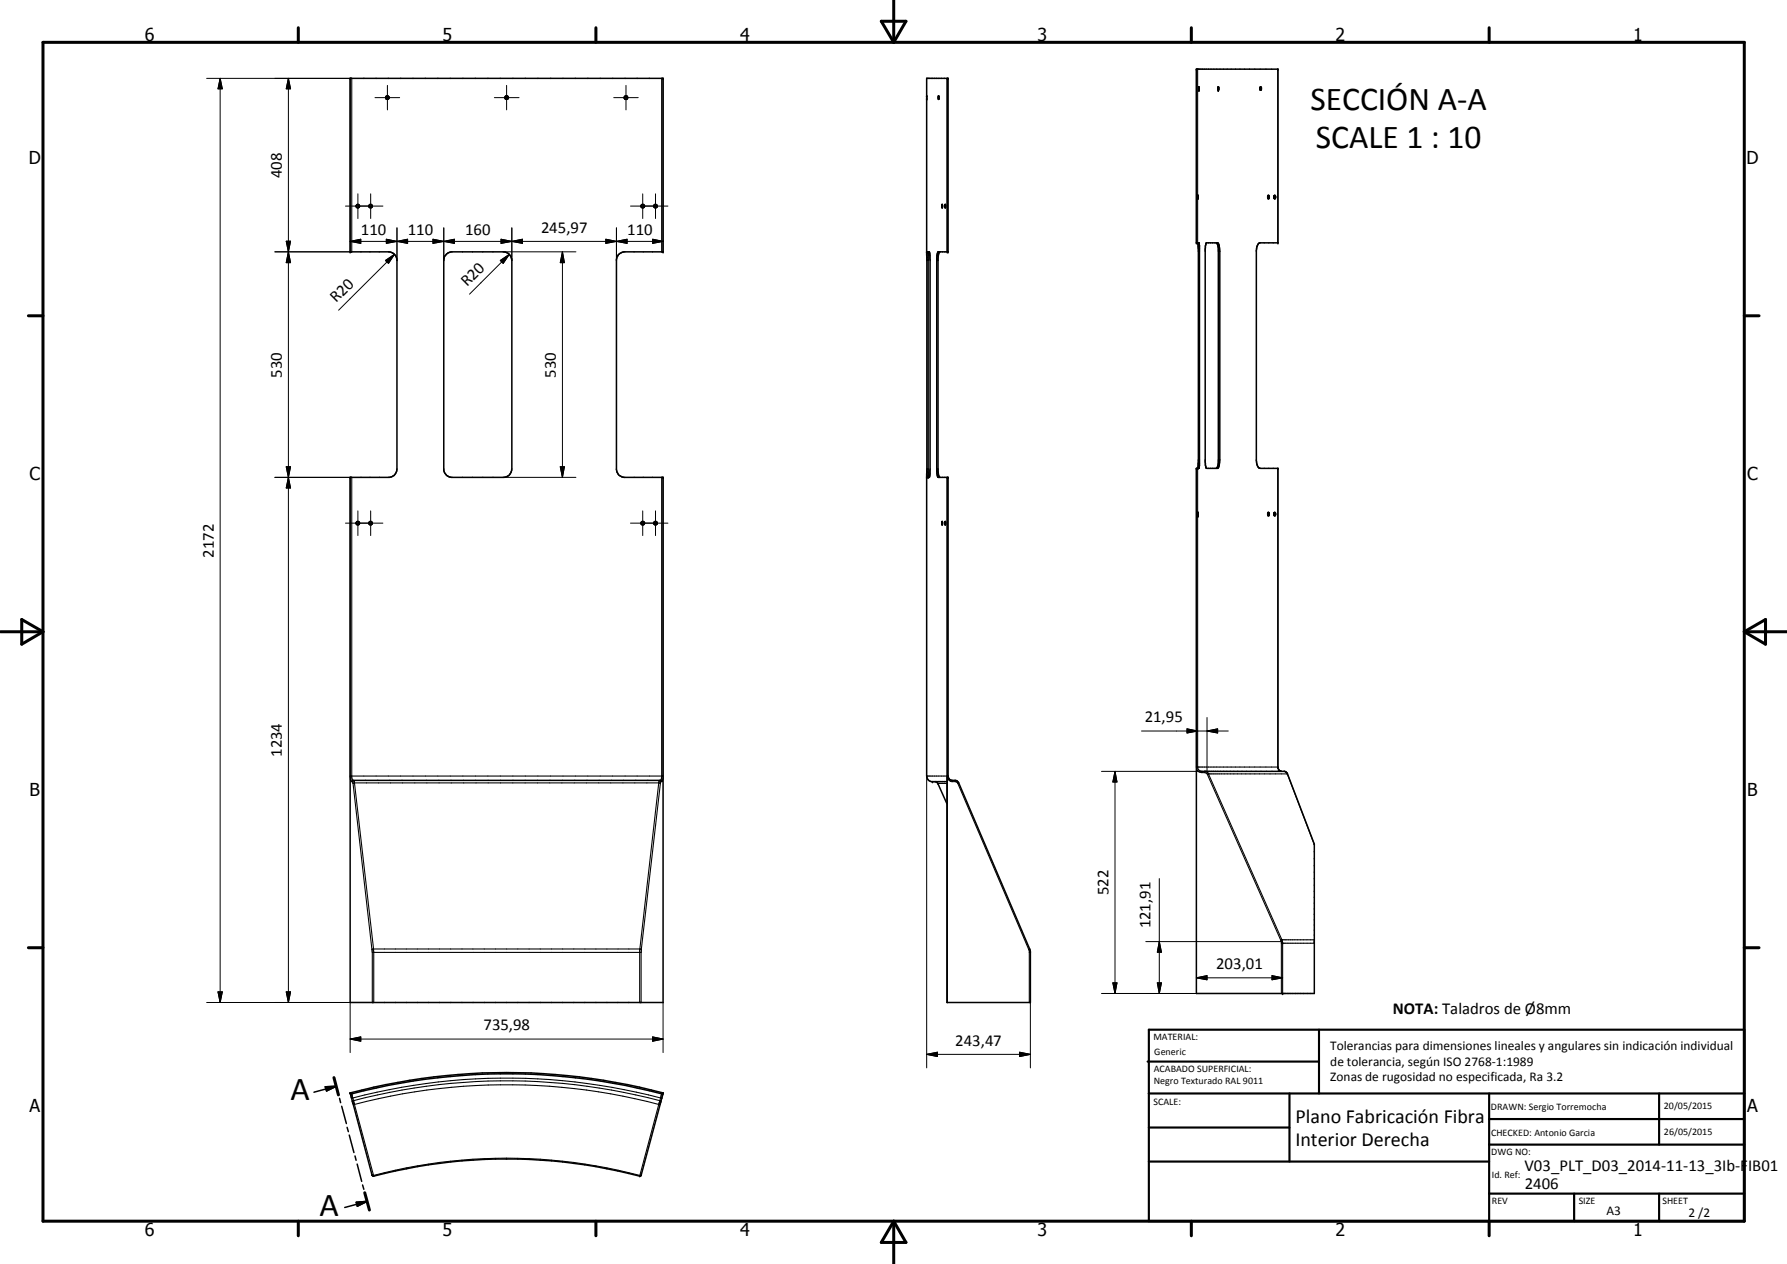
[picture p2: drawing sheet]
<svg xmlns="http://www.w3.org/2000/svg" width="420mm" height="297mm" viewBox="0 0 420 297" stroke-linecap="round" stroke-linejoin="round" font-family="sans-serif">
<g fill="none" stroke="#000" stroke-width=".35">
<path d="M82.3 18.4h73.6v40.8h-9.2a1.98 1.98 0 0 0-1.8 1.8v49.4a1.89 1.89 0 0 0 1.8 1.8h9.2v123.4h-73.6v-123.4h9.2a1.93 1.93 0 0 0 1.8-2v-49a2.02 2.02 0 0 0-1.8-2h-9.2zM222.7 18.4v40.8M90.8 22.6h.5l.2 .5a.42 .42 0 0 1-.6 .2 .42 .42 0 0 1-.1-.7zM90.8 22.6h.1M118.8 22.7v.1M118.8 22.6l.2-.1a.43 .43 0 0 1 .5 .2 .43 .43 0 0 1-.1 .5l-.3 .2-.3-.2zM118.9 23.3h.1M119.3 22.6h.1M119.3 23.3h.1M119.5 22.7v.1M119.5 23.1v.1M146.8 22.7v.1"/>
<path d="M147.5 22.7v.1M220.7 22.5v.9zM220.7 23.3h.1M281.9 20.4v.8v-.8M286.5 20.4v.7l-.1 .1zM296.2 20.6v.4M296.2 20.6l.1 .1M296.2 20.6l.2-.2 .2 .2v.4l-.2 .2-.2-.2M296.3 21h-.1M104.9 59.8l1.2-.6h12.6a2.07 2.07 0 0 1 1.6 2v49l-.1 .8a1.95 1.95 0 0 1-1.7 1.2h-12.4l-1-.4-.8-1.2v-49.8zM150.8 48.2l.5-.2a.42 .42 0 0 1 .2 .6 .42 .42 0 0 1-.6 .2 .42 .42 0 0 1-.1-.6zM154.4 48.7l-.1 .1"/>
<path d="M217.9 59.2h.6l.2 1.8v49.4l-.2 1.8h-.6M218.2 59.2v53M220.9 59.2l-.4 1.4v50.2l.4 1.4M221.5 48l.1 .2-.1 .7zM221.5 48.8h.1M222.2 48.8l.1-.8v.8M222.2 48.8h.1M222.3 48.1v.1M222.3 48.7v.1M281.6 45.9v.8M281.6 57.1l.2 1.4v50.1l-.2 1.5M281.6 46.5h.1"/>
<path d="M281.7 46.1h-.1M281.7 45.9v.2M281.7 46.5v.2M281.7 46.1v.4M281.9 57.1l.1 52.4-.1 .6h-.6v123.4h27.7v-35.1l-6.3-16.7-.7-.4h-19.4M281.9 57.1h-.6v-40.8h19.2v40.8h-4.3a2.07 2.07 0 0 0-.8 1.7v49.4l.2 1a.89 .89 0 0 0 .7 .9h4.2v70.2a.95 .95 0 0 0 .8 1M281.9 57.1h.1M283.6 57.1l-.2 1.4v50.1l.1 1.1 .2 .4 2.6-.1M283.6 57.1h2.7l.4 .7 .1 1.3v49l-.1 1.2-.4 .7M283.6 57.1h.1M286 57.1h.1M286.1 57.1l.4 1.2v50.5l-.3 .9-.2 .4"/>
<path d="M286.1 57.1h.1M298.1 46.1v.4M298.1 45.9h.1a.44 .44 0 0 1 .3 .4 .44 .44 0 0 1-.4 .4zM298.1 46.7h.1M298.4 46.1h.1M298.4 46.5h.1M299.5 46v.6M299.5 46.5h.1M299.6 45.9h.1a.44 .44 0 0 1 .2 .4 .44 .44 0 0 1-.3 .4l-.1-.3zM299.6 46.7h.1M222.7 112.2v123.4M281.9 110h.1"/>
<path d="M286.3 110h.1M83.9 122.7h-.1M84.4 123.2v.1M86.9 122.7h-.1M150.8 122.7l.1-.1 .6 .1a.41 .41 0 0 1-.4 .7 .41 .41 0 0 1-.3-.7zM154.4 123.2l-.1 .1M221.5 122.6l.1 .1-.1 .7zM222.2 122.6l.1 .1-.1 .7zM222.2 123.3h.1M222.3 123.2v.1M281.6 120.4v.8M281.6 120.9l.1 .1"/>
<path d="M281.7 120.4v.2M281.7 121v.2M281.7 120.6v.4M281.7 120.6h-.1M298.1 120.6v.5M298.4 120.5l-.2-.1-.1 .2M298.4 120.5v.7l-.3-.1M298.4 120.5h.1M298.4 120.9h.1M299.5 120.5v.6M299.6 120.4l.3 .1-.1 .7h-.2l-.1-.3zM299.9 120.9h.1"/>
<path d="M83 183.4h72.3M219.9 183.7l.6 .4 2.2 4.8M222.7 182.4v53.2h19.6v-12l-.2-.6-16.7-39-.3-.4-.4-.2a1.59 1.59 0 0 1-1.5-.3l-.3-.7v-70.2h-2.3l-.4-1.4v-50.2l.4-1.4h2.3v-40.8h-5v164l.4 .9 .7 .4h3.7M76.5 255.4l2.6-.1-2.3 1.1zM78.5 253.2l1.1 4.1M79.1 255.3l-5.3 1.4M79.8 258.1l.3 1M80.3 260l1.1 4M82.3 256.8l.1 .2M82.3 256.8a143.8 143.8 0 0 1 73.6 0v.2M82.4 257l5 19.1 .3 .3a123.7 123.7 0 0 1 62.8 0l.3-.2 5.1-19.2M82.4 257h.1a145.1 145.1 0 0 1 73.3 0h.1"/>
<path d="M81.6 264.9l.3 1M82.1 266.7l1.1 4.1M83.5 271.7l.2 1M84 273.6l1 4M85.2 278.5l.3 1M83.8 282.5l2.5-.2-2.3 1.2zM85.8 280.3l1.1 4.1M86.3 282.3l-5.2 1.5"/>
<circle cx="147.2" cy="22.9" r=".42"/>
<circle cx="84.1" cy="48.4" r=".4"/>
<circle cx="87.1" cy="48.4" r=".41"/>
<circle cx="154.1" cy="48.4" r=".42"/>
<circle cx="84.1" cy="122.9" r=".41"/>
<circle cx="87.1" cy="122.9" r=".41"/>
<circle cx="154.1" cy="122.9" r=".41"/>
</g>
<g fill="#000">
<circle cx="82.3" cy="18.4" r=".18"/>
<circle cx="155.9" cy="18.4" r=".18"/>
<circle cx="222.7" cy="18.4" r=".18"/>
<circle cx="222.9" cy="18.4" r=".18"/>
<circle cx="281.3" cy="16.3" r=".18"/>
<circle cx="300.5" cy="16.3" r=".18"/>
<circle cx="217.9" cy="23.3" r=".18"/>
<circle cx="217.9" cy="22.5" r=".18"/>
<circle cx="281.9" cy="21.2" r=".18"/>
<circle cx="286.4" cy="20.4" r=".18"/>
<circle cx="286.4" cy="21.2" r=".18"/>
<circle cx="286.5" cy="21.2" r=".18"/>
<circle cx="82.3" cy="59.2" r=".18"/>
<circle cx="155.9" cy="59.2" r=".18"/>
<circle cx="217.9" cy="59.2" r=".18"/>
<circle cx="218.2" cy="59.2" r=".18"/>
<circle cx="222.7" cy="59.2" r=".18"/>
<circle cx="222.9" cy="59.2" r=".18"/>
<circle cx="281.3" cy="57.1" r=".18"/>
<circle cx="281.6" cy="57.1" r=".18"/>
<circle cx="281.9" cy="57.1" r=".18"/>
<circle cx="300.5" cy="57.1" r=".18"/>
<circle cx="82.3" cy="112.2" r=".18"/>
<circle cx="155.9" cy="112.2" r=".18"/>
<circle cx="217.9" cy="112.2" r=".18"/>
<circle cx="218.2" cy="112.2" r=".18"/>
<circle cx="222.7" cy="112.2" r=".18"/>
<circle cx="222.9" cy="112.2" r=".18"/>
<circle cx="281.3" cy="110.1" r=".18"/>
<circle cx="281.6" cy="110.1" r=".18"/>
<circle cx="281.6" cy="110" r=".18"/>
<circle cx="300.5" cy="110.1" r=".18"/>
<circle cx="281.6" cy="121.2" r=".18"/>
<circle cx="281.7" cy="121.2" r=".18"/>
<circle cx="219.2" cy="183.7" r=".18"/>
<circle cx="301.6" cy="233.5" r=".18"/>
<circle cx="82.3" cy="256.8" r=".18"/>
<circle cx="155.9" cy="256.8" r=".18"/>
</g>
<g fill="none" stroke="#000" stroke-width=".25">
<path d="M82.3 18.4v40.8M82.7 18.4v40.8M155.6 18.4v40.8M155.9 18.4v40.8M222.7 18.4v40.8M281.3 16.3v40.8M281.6 16.3v40.8M300.4 16.3v40.8M281.8 59.1h.2M286.5 59.1h.3M217.9 61.2h.3M220.2 61.2h.3"/>
<path d="M82.3 112.2v70.4l.2 1 .3 .1M82.7 112.2v70.6l.3 .6-.3 .3M155.6 112.2v70.4l-.3 .8 .3 .3M155.9 112.2v70.7l-.2 .7-.3 .1M217.9 110.2h.3M220.2 110.2h.3M222.7 112.2v70.2a1.39 1.39 0 0 0 1 1.3h.9M281.3 110.1v70.2M281.6 110.1v70.4l.4 .6 .6 .2M281.8 108.1h.2M286.5 108.1h.3M300.4 110.1v70.4l.4 .6 .5 .2"/>
<path d="M82.3 182.4h73.6M82.8 183.7l.2 .4M83 184.1l4.4 39M83.1 183.4h.1M83.1 183.4l-.3 .3M83.2 183.5l.1 .5M83.2 183.4v.1M83.3 184l-.3 .1M83.3 184l4.5 39 .1 12.6M83.3 184h71.6M154.9 184l-4.5 39.2v12.4M154.9 184l.4 .1"/>
<path d="M155.1 183.4h.1M155.1 183.4l-.2 .6M155.1 183.4l.3 .3M155.3 184.1l-4.5 39M155.4 183.7l-.1 .4M217.9 182.4h5M220.5 184.1h.1M220.5 184.1h2.2M222.9 182.4h.1M223.9 183.4h.1M223.9 183.4v.1M223.9 183.5l.1 .2"/>
<path d="M224.5 183.4l.1 .3M224.6 183.7l.6 .4M225.2 184.1l16.7 39M225.4 184l-.2 .1M281.3 180.3h19.2M281.3 180.3l.2 .7a1.15 1.15 0 0 0 1.1 .6M282.6 181.3h.1M282.6 181.3v.3M282.6 181.6h.6M283.2 181.3h.1M283.2 181.3l.6 .1 .3 .5M283.2 181.3v.3"/>
<path d="M283.2 181.6l.4 .1 .3 .3M283.9 182l17.2 39M284 181.9h.1M284 181.9l-.1 .1M284.1 181.9h.1M284.1 181.9h18.6M284.1 181.9l17.3 39M284.1 181.9h-.1M300.5 180.3h.1M301.9 181.3l.4 .1 .4 .5M302.7 181.9h.1M302.7 181.9l6.3 16.6"/>
<path d="M87.4 223.1l.3-.1h62.8l.3 .1M87.4 223.1l.1 .7M87.5 223.8h63.2M87.5 223.8v11.8M150.7 223.8v11.8M150.8 223.1l-.1 .7M241.9 223.1l.1 .3v12.2M242 223.8h.3M242.1 223h.1M242.1 223l-.2 .1M301.1 221l.2 .5v12M301.3 221.7h7.7"/>
<path d="M301.4 220.9l.2 .6v12M301.4 220.9l-.3 .1M301.4 220.9h7.6M301.6 221.7h.1M82.7 257l.3 1M82.8 258.7h.1M83 258l-.3 .1M83 258l.1 .7M83 258a142.6 142.6 0 0 1 72.3 0M83 259.3l.3 .2M83.1 258.7l.2 .8M83.1 258.7h-.3"/>
<path d="M83.1 258.7a141.3 141.3 0 0 1 72 0M83.3 259.5l4.5 16.7M83.3 259.5a140.7 140.7 0 0 1 71.6 0M154.9 259.5l-4.5 16.7M155.1 258.7l-.2 .8M155.1 258.7h.3M155.3 259.3l-.4 .2M155.3 258l-.2 .7M155.3 258l.3 .1M155.4 258.7h.1M155.6 257l-.3 1M87.4 276.1l.4 .1"/>
<path d="M87.8 276.2l.1 .2M87.8 276.2a122.6 122.6 0 0 1 62.6 0M150.4 276.4h.1M150.4 276.3v.1M150.4 276.2v.1M150.8 276.1l-.4 .1"/>
</g>
<g fill="none" stroke="#000" stroke-width=".71">
<path d="M10.1 9.9h400v277.1h-400zM70.1 6.5v3.4M140.1 6.5v3.4M207.2 5h5.8l-2.9 4.9zM210.1 0v9.9M280.1 6.5v3.4M350.1 6.5v3.4M6.7 74.2h3.4M410.1 74.2h3.5M.1 148.5h10M5.1 145.6l5 2.9-5 2.9zM410.1 148.5h10"/>
<path d="M410.1 148.5l5-2.9v5.8zM6.7 222.7h3.4M410.1 222.7h3.5M78.5 253.2l1.1 4.1M70.1 287v3.4M85.8 280.3l1.1 4.1M140.1 287v3.4M210.1 287v10M210.1 287l2.9 5h-5.8zM280.1 287v3.4M350.1 287v3.4"/>
</g>
<g fill="none" stroke="#000" stroke-width=".51">
<path d="M269.8 249.5h40.3M270.1 242h140v45h-140zM270.1 257h140M303.2 257v16M310.1 242v15M350.1 257v30M390.1 257v12M270.1 265h33.1M270.1 273h80M350.1 269h60M350.1 263h60M350.1 280.5h60"/>
<path d="M370.1 280.5v6.5M390.1 280.5v6.5"/>
</g>
<g fill="#000">
<path d="M51.8 18.4l.5 2.5h-1zM67.8 18.4l.5 2.5h-1zM67.3 56.7h1l-.5 2.5zM82.3 56.7l2.5-.5v1zM90.8 56.2l2.5 .5-2.5 .5zM93.3 56.7l2.5-.5v1zM101.8 56.2l2.5 .5-2.5 .5zM104.3 56.7l2.5-.5v1zM117.8 56.2l2.5 .5-2.5 .5zM120.3 56.7l2.5-.5v1zM142.4 56.2l2.5 .5-2.5 .5zM144.9 56.7l2.5-.5v1z"/>
<path d="M153.4 56.2l2.5 .5-2.5 .5zM67.8 59.2l.5 2.5h-1zM90.6 61.2l2.1-1.4-1.4 2.1zM117.6 61.2l2.1-1.4-1.4 2.1zM132.2 59.2l.5 2.5h-1zM67.3 109.7h1l-.5 2.5zM67.8 112.2l.5 2.5h-1zM131.7 109.7h1l-.5 2.5zM279.1 171.3l2.5 .5-2.5 .5zM283.8 171.8l2.5-.5v1zM262.2 181.3l.4 2.5h-.9zM51.3 233.1h1l-.5 2.5z"/>
<path d="M67.3 233.1h1l-.5 2.5zM261.7 231h.9l-.4 2.5zM272.1 231h1l-.5 2.5zM272.6 221.3l.5 2.5h-1zM281.3 229.8l2.5-.5v1zM299.1 229.3l2.5 .5-2.5 .5zM76.5 255.4l2.6-.1-2.3 1.1zM82.3 244.2l2.5-.5v1zM153.4 243.7l2.5 .5-2.5 .5zM217.9 247.8l2.5-.5v1zM239.7 247.3l2.6 .5-2.6 .5zM83.8 282.5l2.5-.2-2.3 1.2z"/>
</g>
<g fill="none" stroke="#000" stroke-width=".24">
<path d="M48.6 18.4h34.1M51.8 18.4l.5 2.5h-1zM51.8 18.4v217.2M67.8 18.4l.5 2.5h-1zM67.8 18.4v217.2M88.2 22.9h5.8M91.1 20.1v5.7M116.2 22.9h5.8M119.1 20.1v5.7M144.3 22.9h5.8M147.2 20.1v5.7M64.6 59.2h18.1"/>
<path d="M67.3 56.7h1l-.5 2.5zM67.3 56.7l1 5h-1l1-5zM67.8 59.2l.5 2.5h-1zM81.2 48.4h8.8M82.3 56.7l2.5-.5v1zM82.3 56.7h73.6M84.1 45.6v5.8M87.2 45.6v5.8M90.8 56.2l2.5 .5-2.5 .5zM92.7 59.8l-1.7 1.8 .3-.4M93.3 56.7l2.5-.5v1zM93.3 53.6v6.9"/>
<path d="M101.8 56.2l2.5 .5-2.5 .5zM104.3 56.7l2.5-.5v1zM104.3 53.6v7.6M117.8 56.2l2.5 .5-2.5 .5zM118.3 59.2h.6M119 59.2h16.4M119.7 59.8l-9.3 9.3M120.3 56.7l2.5-.5v1zM120.3 53.6v6.9M132.2 59.2l.5 2.5h-1zM132.2 59.2v53M142.4 56.2l2.5 .5-2.5 .5z"/>
<path d="M144.9 56.7l2.5-.5v1zM144.9 53.6v7.6M148.2 48.4h8.8M151.1 45.6v5.8M153.4 56.2l2.5 .5-2.5 .5zM154.1 45.6v5.8M90.6 61.2l2.1-1.4-1.4 2.1zM91.3 61.2h.1M91.3 61.2l-11.7 11.7M93.3 60.6v.6M117.6 61.2l2.1-1.4-1.4 2.1zM118.3 61.2h.1"/>
<path d="M120.3 60.6v.6M64.6 112.2h18.1M67.3 109.7h1l-.5 2.5zM67.3 109.7l1 5h-1l1-5zM67.8 112.2l.5 2.5h-1zM118.3 112.2h17.1M131.7 109.7h1l-.5 2.5zM81.2 122.9h8.8M84.1 120.1v5.8M87.2 120.1v5.8M148.2 122.9h8.8M151.1 120.1v5.8"/>
<path d="M154.1 120.1v5.8M268.4 171.8h20.4M279.1 171.3l2.5 .5-2.5 .5zM283.8 171.8l2.5-.5v1zM283.8 168.6v12.8M217.9 182.4v68.6M259 181.3h23.6M262.2 181.3l.4 2.5h-.9zM262.2 181.3v52.2M272.6 206.5v27M48.6 235.6h39.3M51.3 233.1h1l-.5 2.5z"/>
<path d="M67.3 233.1h1l-.5 2.5zM82.3 235.6v11.8M155.9 235.6v11.8M242.3 235.6v15.4M259 233.5h22.3M261.7 231h.9l-.4 2.5zM269.4 221.3h32.1M272.1 231h1l-.5 2.5zM272.6 221.3l.5 2.5h-1zM281.3 229.8l2.5-.5v1zM281.3 229.8h20.3M299.1 229.3l2.5 .5-2.5 .5z"/>
<path d="M82.3 244.2l2.5-.5v1zM82.3 244.2h73.6M153.4 243.7l2.5 .5-2.5 .5zM217.9 247.8l2.5-.5v1zM217.9 247.8h24.4M239.7 247.3l2.6 .5-2.6 .5z"/>
</g>
<g font-size="7.9">
<text x="308.1" y="25.7">SECCIÓN A-A</text>
<text x="309.4" y="34.8">SCALE 1 : 10</text>
<text x="68.3" y="258.5">A</text>
<text x="75.1" y="285.8">A</text>
</g>
<g font-size="4.7">
<text x="304.6" y="263.9">Plano Fabricación Fibra</text>
<text x="304.6" y="269.3">Interior Derecha</text>
</g>
<g font-size="4.2">
<text x="34" y="9.6">6</text>
<text x="104" y="9.6">5</text>
<text x="174" y="9.6">4</text>
<text x="244" y="9.6">3</text>
<text x="314" y="9.6">2</text>
<text x="384" y="9.6">1</text>
<text x="6.8" y="38.7">D</text>
<text x="410.6" y="38.7">D</text>
<text x="7" y="112.9">C</text>
<text x="410.8" y="112.9">C</text>
<text x="7" y="187.1">B</text>
<text x="410.8" y="187.1">B</text>
<text x="7" y="261.4">A</text>
<text x="410.8" y="261.4">A</text>
<text x="34" y="290.4">6</text>
<text x="104" y="290.4">5</text>
<text x="174" y="290.4">4</text>
<text x="244" y="290.4">3</text>
<text x="314" y="290.4">2</text>
<text x="384" y="290.4">1</text>
</g>
<g font-size="3.9">
<text x="66.3" y="41.8" transform="rotate(-90 66.3 41.8)">408</text>
<text x="84.9" y="55.2">110</text>
<text x="95.9" y="55.2">110</text>
<text x="109.3" y="55.2">160</text>
<text x="127.2" y="54.7">245,97</text>
<text x="147.4" y="55.2">110</text>
<text x="79.1" y="71.3" transform="rotate(-45 79.1 71.3)">R20</text>
<text x="109.8" y="67.5" transform="rotate(-45 109.8 67.5)">R20</text>
<text x="66.3" y="88.7" transform="rotate(-90 66.3 88.7)">530</text>
<text x="130.7" y="88.7" transform="rotate(-90 130.7 88.7)">530</text>
<text x="50.2" y="131" transform="rotate(-90 50.2 131)">2172</text>
<text x="269.1" y="169.7">21,95</text>
<text x="66.3" y="177.9" transform="rotate(-90 66.3 177.9)">1234</text>
<text x="260.6" y="210.4" transform="rotate(-90 260.6 210.4)">522</text>
<text x="270.5" y="218.2" transform="rotate(-90 270.5 218.2)">121,91</text>
<text x="285.9" y="227.7">203,01</text>
<text x="327.5" y="238.3">NOTA: Taladros de Ø8mm</text>
<text x="113.7" y="242.1">735,98</text>
<text x="224.6" y="245.7">243,47</text>
<text x="358.5" y="275.1">V03_PLT_D03_2014-11-13_3Ib-FIB01</text>
<text x="358.5" y="279.4">2406</text>
</g>
<g font-size="3.1">
<text x="312.7" y="246.8">Tolerancias para dimensiones lineales y angulares sin indicación individual</text>
<text x="312.7" y="250.4">de tolerancia, según ISO 2768-1:1989</text>
<text x="312.7" y="254">Zonas de rugosidad no especificada, Ra 3.2</text>
<text x="377.7" y="285.6">A3</text>
<text x="397" y="285.9">2 /2</text>
</g>
<g font-size="2.4">
<text x="271.2" y="244.4">MATERIAL:</text>
<text x="271.3" y="252">ACABADO SUPERFICIAL:</text>
<text x="271.4" y="247.9">Generic</text>
<text x="271.3" y="254.6">Negro Texturado RAL 9011</text>
<text x="271.2" y="259.7">SCALE:</text>
<text x="350.6" y="260.8">DRAWN: Sergio Torremocha</text>
<text x="391.2" y="260.6">20/05/2015</text>
<text x="350.6" y="267">CHECKED: Antonio Garcia</text>
<text x="391.2" y="266.7">26/05/2015</text>
<text x="350.6" y="271.4">DWG NO:</text>
<text x="350.8" y="276.9">Id. Ref:</text>
<text x="350.8" y="282.8">REV</text>
<text x="371.2" y="282.9">SIZE</text>
<text x="390.9" y="282.9">SHEET</text>
</g>
</svg>
